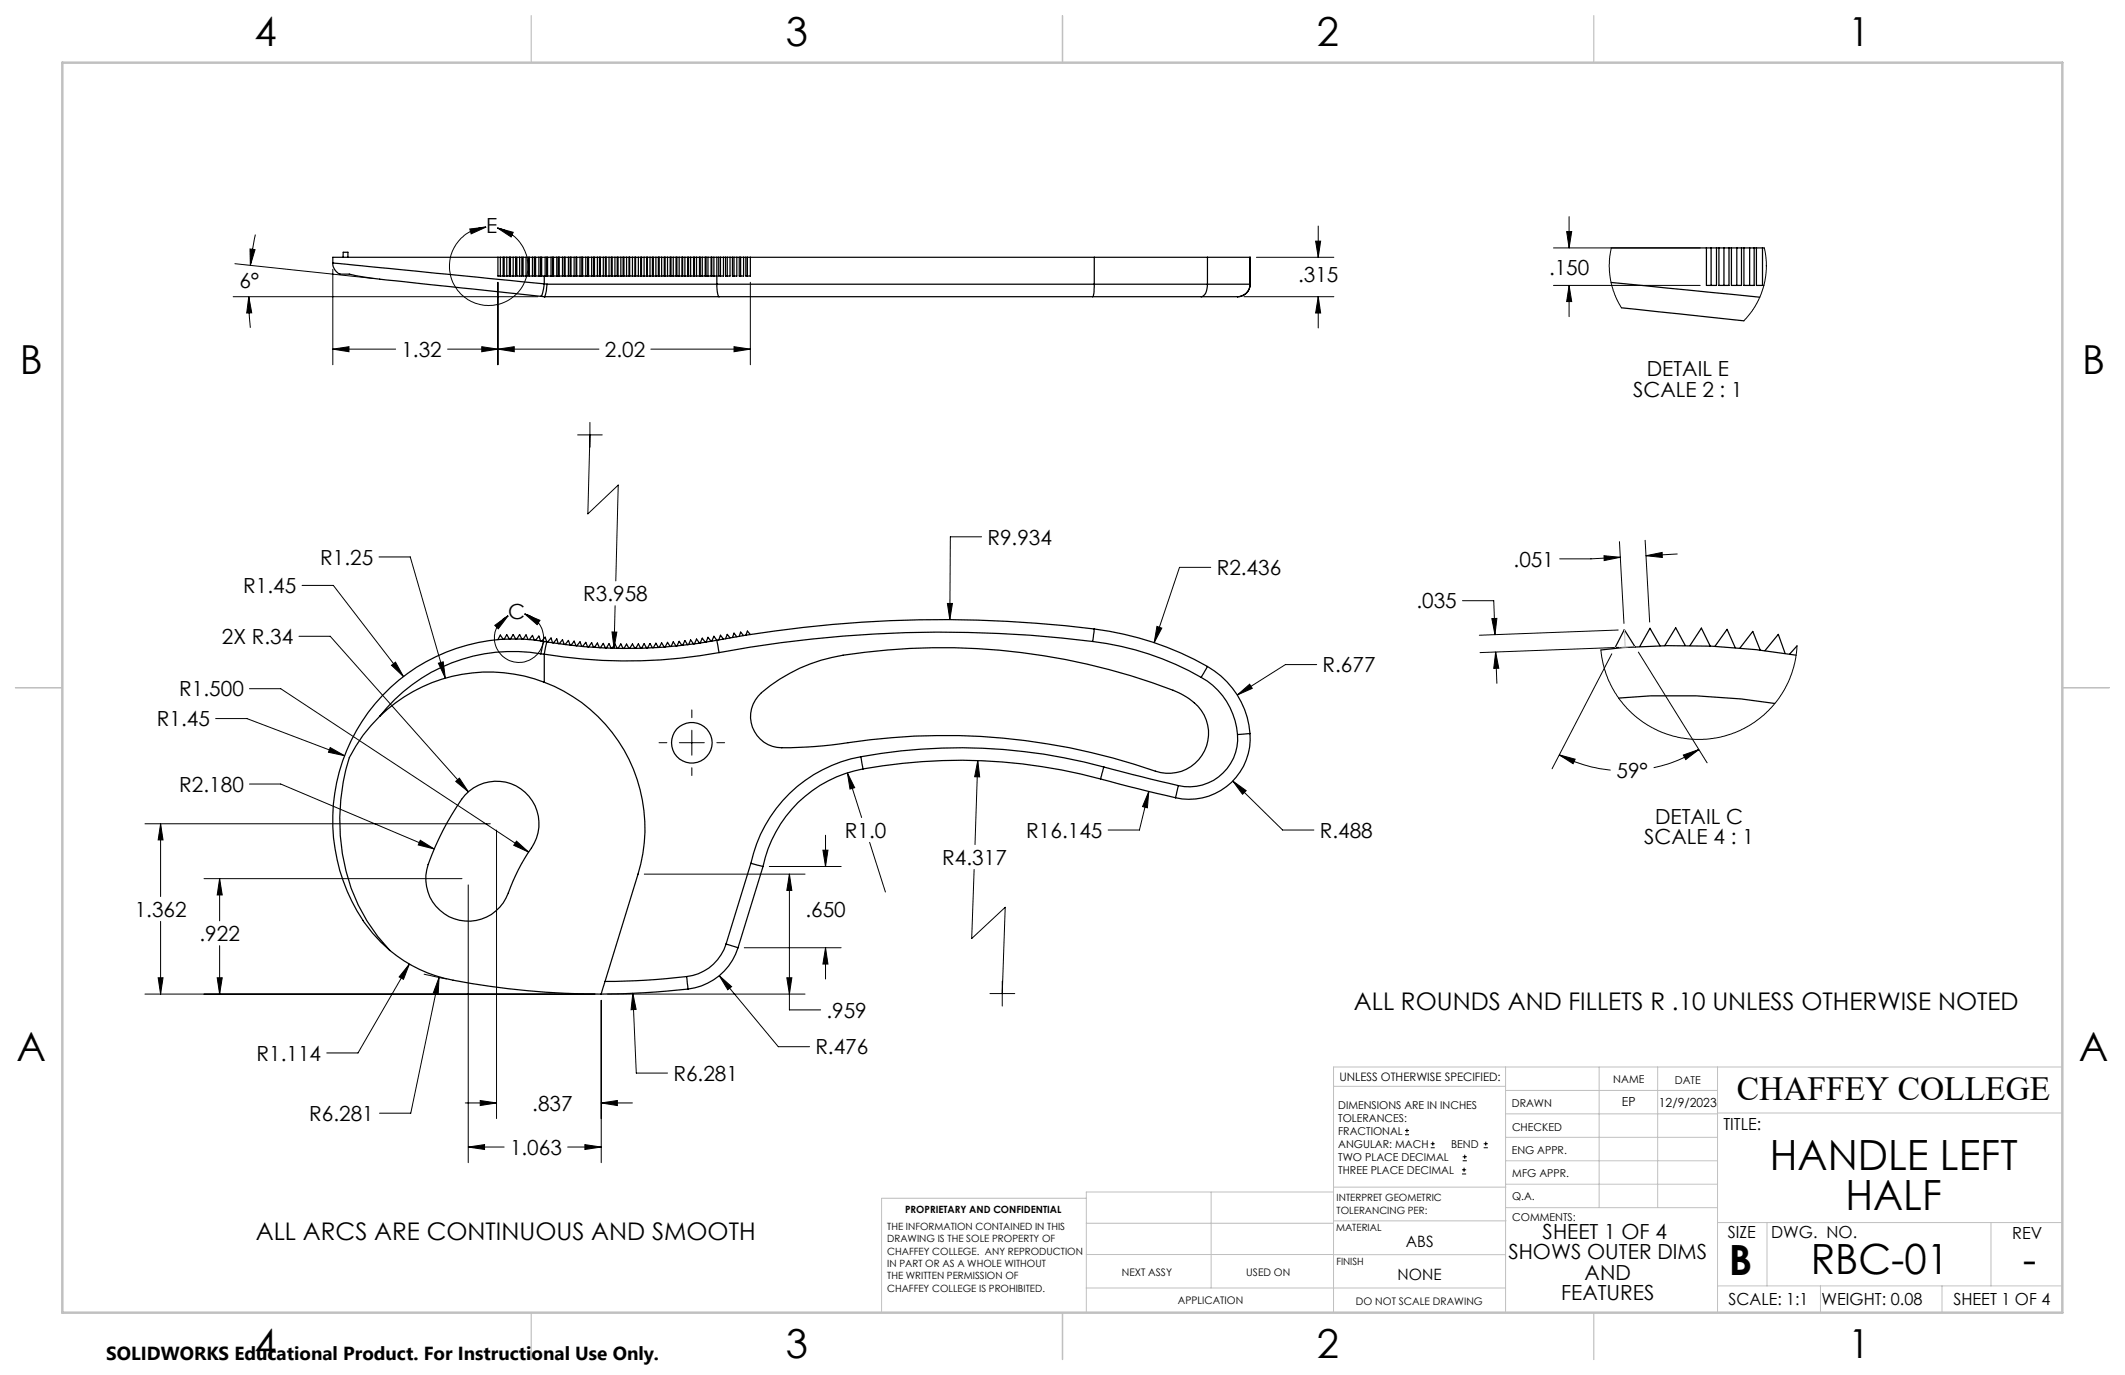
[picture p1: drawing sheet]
<svg xmlns="http://www.w3.org/2000/svg" width="432mm" height="279mm" viewBox="0 0 432 279" stroke-linecap="round" stroke-linejoin="round" font-family="sans-serif">
<g fill="none" stroke="#000" stroke-width=".25">
<path d="M67.6 53.4a2.57 2.57 0 0 0 1.5 2.3h1.9a187.1 187.1 0 0 0 18.7 2.4l20.2 2.1M67.6 53.4l43 4.3M69.7 52.3v-1h1v1M101.2 52.3h-33.6v1.1M101.2 52.3v3.8h1v-3.8M101.2 52.3h1M101.7 52.3v3.8M102.2 52.3h.2M102.4 52.3v3.8h1.1v-3.8M102.4 52.3h1.1M103 52.3v3.8M103.5 52.3h.2"/>
<path d="M103.7 52.3v3.8h1.1v-3.8M103.7 52.3h1.1M104.3 52.3v3.8M104.8 52.3h.2M105 52.3v3.8h1v-3.8M105 52.3h1M105.6 52.3v3.8M106 52.3h.3M106.3 52.3v3.8h1v-3.8M106.3 52.3h1M106.9 52.3v3.8M107.3 52.3h.3"/>
<path d="M107.6 52.3v3.8h1v-3.8M107.6 52.3h1M108.2 52.3v3.8M108.6 52.3h.2M108.8 52.3v3.8h1.1v-3.8M108.8 52.3h1.1M109.5 52.3v3.8M109.9 52.3h.2M110.1 52.3v3.8h1v-3.8M110.1 52.3h1M110.6 57.7a4.4 4.4 0 0 1-.7 2.5M110.6 56.1v1.6"/>
<path d="M110.6 57.7h.6M110.8 52.3v3.8M111.1 52.3h.2M111.2 57.7h34.5M111.2 57.7l-.1 .6a3.3 3.3 0 0 1-.5 2M111.3 52.3v3.8h1v-3.8M111.3 52.3h1M112 52.3v3.8M112.3 52.3h.2M112.5 52.3v3.8h1v-3.8M112.5 52.3h1M113.1 52.3v3.8"/>
<path d="M113.5 52.3h.1M113.6 52.3v3.8h1.1v-3.8M113.6 52.3h1.1M114.3 52.3v3.8M114.7 52.3h.1M114.8 52.3v3.8h1.1v-3.8M114.8 52.3h1.1M115.5 52.3v3.8M115.9 52.3h.1M116 52.3v3.8h1.1v-3.8M116 52.3h1.1M116.7 52.3v3.8"/>
<path d="M117.1 52.3h.1M117.2 52.3v3.8h1v-3.8M117.2 52.3h1M117.9 52.3v3.8M118.2 52.3h.2M118.4 52.3v3.8h1v-3.8M118.4 52.3h1M119 52.3v3.8M119.4 52.3h.2M119.6 52.3v3.8h1v-3.8M119.6 52.3h1M120.2 52.3v3.8"/>
<path d="M120.6 52.3h.2M120.8 52.3v3.8h1v-3.8M120.8 52.3h1M121.4 52.3v3.8M121.8 52.3h.2M122 52.3v3.8h1v-3.8M122 52.3h1M122.6 52.3v3.8M123 52.3h.2M123.2 52.3v3.8h1v-3.8M123.2 52.3h1M123.8 52.3v3.8"/>
<path d="M124.2 52.3h.2M124.4 52.3v3.8h1v-3.8M124.4 52.3h1M125 52.3v3.8M125.4 52.3h.2M125.6 52.3v3.8h1v-3.8M125.6 52.3h1M126.2 52.3v3.8M126.6 52.3h.2M126.8 52.3v3.8h1v-3.8M126.8 52.3h1M127.3 52.3v3.8"/>
<path d="M127.8 52.3h.2M128 52.3v3.8h1v-3.8M128 52.3h1M128.5 52.3v3.8M129 52.3h.2M129.2 52.3v3.8h1v-3.8M129.2 52.3h1M129.7 52.3v3.8M130.2 52.3h.2M130.4 52.3v3.8h1v-3.8M130.4 52.3h1M130.9 52.3v3.8"/>
<path d="M131.4 52.3h.2M131.6 52.3v3.8h1v-3.8M131.6 52.3h1M132.1 52.3v3.8M132.6 52.3h.2M132.8 52.3v3.8h1v-3.8M132.8 52.3h1M133.3 52.3v3.8M133.8 52.3h.1M133.9 52.3v3.8h1.1v-3.8M133.9 52.3h1.1M134.4 52.3v3.8"/>
<path d="M135 52.3h.1M135.1 52.3v3.8h1.1v-3.8M135.1 52.3h1.1M135.6 52.3v3.8M136.2 52.3h.1M136.3 52.3v3.8h1.1v-3.8M136.3 52.3h1.1M136.8 52.3v3.8M137.4 52.3h.1M137.5 52.3v3.8h1.1v-3.8M137.5 52.3h1.1M138 52.3v3.8"/>
<path d="M138.6 52.3h.1M138.7 52.3v3.8h1v-3.8M138.7 52.3h1M139.2 52.3v3.8M139.7 52.3h.2M139.9 52.3v3.8h1v-3.8M139.9 52.3h1M140.3 52.3v3.8M140.9 52.3h.2M141.1 52.3v3.8h1v-3.8M141.1 52.3h1M141.5 52.3v3.8"/>
<path d="M142.1 52.3h.2M142.3 52.3v3.8h1v-3.8M142.3 52.3h1M142.7 52.3v3.8M143.3 52.3h.2M143.5 52.3v3.8h1v-3.8M143.5 52.3h1M143.9 52.3v3.8M144.5 52.3h.1M144.6 52.3v3.8h1.1M144.6 52.3h1.1M145.1 52.3v3.8"/>
<path d="M145.7 57.7h76.7M145.7 52.3h.3M145.7 57.7a4 4 0 0 0 .4 2.6M145.7 52.3v5.4M146 52.3v3.8h1v-3.8M146 52.3h1M146.4 52.3v3.8M147 52.3h.4M147.4 52.3v3.8h.9v-3.8M147.4 52.3h.9M147.8 52.3v3.8M148.3 52.3h.5"/>
<path d="M148.8 52.3v3.8h.9v-3.8M148.8 52.3h.9M149.2 52.3v3.8M149.7 52.3h.5M150.2 52.3v3.8h.9v-3.8M150.2 52.3h.9M150.5 52.3v3.8M151.1 52.3h.5M151.6 52.3v3.8h.9v-3.8M151.6 52.3h.9M151.9 52.3v3.8M152.5 52.3h69.9"/>
<path d="M222.4 57.7a4.6 4.6 0 0 1-.4 2.6M222.4 57.7h23M222.4 52.3h23M222.4 52.3v5.4M245.4 57.7l-.4 1.8-.4 .6-.5 .2M245.4 57.7h8.6M245.4 52.3h8.6M245.4 52.3v5.4M254 57.7a2.53 2.53 0 0 1-2.5 2.6M254 52.3v5.4M254 57.7h.1M327.4 57.4l30.2 3"/>
<path d="M327.4 50.4h19.3M346.7 50.4v7.6h2.1v-7.6M346.7 50.4h2.1M347.7 50.4v7.6M348.8 50.4h.5M349.3 50.4v7.6h2v-7.6M349.3 50.4h2M350.3 50.4v7.6M351.3 50.4h.5M351.8 50.4v7.6h2.1v-7.6M351.8 50.4h2.1M352.9 50.4v7.6"/>
<path d="M353.9 50.4h.5M354.4 50.4v7.6h2v-7.6M354.4 50.4h2M355.5 50.4v7.6M356.4 50.4h.5M356.9 50.4v7.6h1.5M356.9 50.4h1.6M358.1 50.4v7.6M109.9 60.2l.7 .1M110.6 60.3h35.5M110.6 60.3h.1M146.1 60.3h75.9"/>
<path d="M222 60.3h22.1M244.1 60.3h7.4M329.5 62.5l24.9 2.7M102.2 129.9l-.5-.9-.5 1M103.5 129.9l-.5-.9-.6 .9M104.8 129.8l-.5-.9-.6 1M105 129.8l.6-.9 .4 1M106.3 129.9l.6-.9 .4 1M107.6 130l.6-.9 .4 1M108.8 130.1l.7-.8 .4 .9M109.9 132.9a34.3 34.3 0 0 0-32.7 12.7M109.9 132.9l.7 .1"/>
<path d="M110.1 130.3l.7-.8 .3 .9M110.6 130.4l-.3 .7-.4 1.8M110.6 138.6a31.7 31.7 0 0 0-33.4 7M110.6 138.6a31.7 31.7 0 0 1 19 39l-6.7 21.8M110.6 130.4a36.8 36.8 0 0 0-37.9 17.6 36.8 36.8 0 0 0 3 41.6l3.5 3.5M110.6 130.4l.6 .1M110.6 132.9v5.7M111.2 130.5l-.6 2.4M111.3 130.5l.7-.9 .3 1M112.5 130.6l.6-.8 .4 1M113.6 130.8l.7-.8 .4 1M114.8 131l.7-.9 .4 1"/>
<path d="M116 131.1l.7-.8 .4 .9M117.2 131.2l.7-.8 .3 .9M118.4 131.4l.6-.9 .4 .9M119.6 131.5l.6-.9 .4 1M120.8 131.6l.6-.9 .4 .9M122 131.6l.6-.9 .4 1M123.2 131.7l.6-.9 .4 .9M124.4 131.7l.6-.9 .4 1M125.6 131.8l.6-1 .4 1M126.8 131.8l.5-.9 .5 .9M128 131.8l.5-1 .5 1M130.2 131.7l-.5-.9-.5 1"/>
<path d="M131.4 131.7l-.5-.9-.5 .9M132.6 131.6l-.5-.8-.5 .9M133.8 131.6l-.5-.9-.5 .9M135 131.5l-.6-.9-.5 1M136.2 131.4l-.6-.9-.5 1M137.4 131.3l-.6-.9-.5 1M138.6 131.2l-.6-.9-.5 1M139.7 131l-.5-.8-.5 .9M140.9 130.8l-.6-.8-.4 1M142.1 130.7l-.6-.8-.4 .9M143.3 130.5l-.6-.8-.4 1M144.5 130.3l-.6-.8-.4 1"/>
<path d="M145.7 130.1a101 101 0 0 1-34.5 .4M145.7 130.1l.4 2.5M145.7 130.1l-.6-.8-.5 1M146.1 132.6a103.5 103.5 0 0 1-35.5 .3M147 129.9l-.6-.8-.3 .9M148.3 129.6l-.5-.7-.4 .9M149.7 129.4l-.5-.7-.4 .8M151.1 129.2l-.6-.8-.3 .9M152.5 128.9l-.6-.7-.3 .9M222 130.4a247.7 247.7 0 0 0-75.9 2.2M222 130.4a58.2 58.2 0 0 1 22.1 7.3M222.4 127.8a251.2 251.2 0 0 0-76.7 2.3"/>
<path d="M222.4 127.8l-.4 2.6M222.4 127.8a62.1 62.1 0 0 1 23 7.6M244.1 137.7a14.5 14.5 0 0 1 7.4 11.6M245.4 135.4l-1.3 2.3M245.4 135.4a17.2 17.2 0 0 1 8.6 13.6M325.3 132.1a143.2 143.2 0 0 1 39.7 1M332.2 131.4l-2.1-3.4-2 3.7M337.3 131.2l-2-3.5-2.1 3.7M342.4 131.2l-1.9-3.6-2.2 3.6M343.4 131.2l2.3-3.6 1.8 3.7M348.5 131.3l2.4-3.4 1.7 3.7M353.6 131.7l2.6-3.4 1.5 3.8"/>
<path d="M358.6 132.2l2.8-3.3 1.3 3.9M365.2 131.2l-1.5 1.7M77.2 145.6a30.8 30.8 0 0 0-6.2 8.4 41.9 41.9 0 0 0 1.8 29.9l1.8 3.2 2.1 3.2 2.5 2.8M154.7 140.8a33.2 33.2 0 0 1 16.6-7.7 130.3 130.3 0 0 1 68.8 7.9 8.9 8.9 0 0 1 5.3 9.5 8.1 8.1 0 0 1-10.6 6.2 131.5 131.5 0 0 0-65.8-5.3l-6.8 .5a12.8 12.8 0 0 1-6.1-.6 6.4 6.4 0 0 1-1.4-10.5zM174.9 153.8a28 28 0 0 0-22.3 21.6M174.9 153.8l.5 2.4M174.9 153.8a111.6 111.6 0 0 1 49.4 2.1M175.4 156.2a25.4 25.4 0 0 0-20.4 19.9M175.4 156.2a110 110 0 0 1 48.2 2.1M223.6 158.3l15.3 3.8M224.3 155.9l15.1 3.7M224.3 155.9l-.7 2.4"/>
<path d="M239.4 159.6l-.5 2.5M251.5 149.3a9.9 9.9 0 0 1-12.1 10.3M254 149l-2.5 .3M254 149a12.4 12.4 0 0 1-15.1 13.1M328.9 141.9a126.5 126.5 0 0 1 31.7 1M94.5 161.5a8.7 8.7 0 0 1 11.8-.9 8.7 8.7 0 0 1 1.7 11.7 42.8 42.8 0 0 0-5.2 10.2 8.6 8.6 0 0 1-11.1 4 8.6 8.6 0 0 1-4.7-10.8 54.1 54.1 0 0 1 7.5-14.2zM152.6 175.4l2.4 .7M152.6 175.4l-5.1 16.4M155 176.1l-5 16.5M79.2 193.1a27.9 27.9 0 0 0 12.9 6.1 161 161 0 0 0 30.1 2.8M122.9 199.4l-.7 2.6M139.5 198.4l.3 2.6"/>
<path d="M139.5 198.4a140 140 0 0 1-16.6 1M147.5 191.8a9.5 9.5 0 0 1-8 6.6M147.5 191.8l2.5 .8M150 192.6a12.1 12.1 0 0 1-10.2 8.4M139.8 201a170.6 170.6 0 0 1-17.6 1"/>
<circle cx="140.6" cy="150.9" r="4.1"/>
</g>
<g fill="none" stroke="#000" stroke-width=".2">
<path d="M47.7 53.6l28.2 3M50.8 50.6l1 .1-.9 3.2zM51.9 47.7l-1 6.2M67.6 54.7v19.4M95.5 46.5l3.3-.4-3.1 1.4zM98.8 46.1a8 8 0 0 0-6.5 11.8 8 8 0 0 0 13.4 1 8 8 0 0 0-4.6-12.6M101.1 46.3l3.2 .9-.4 1zM101.2 57.4v16.7M152.5 57.4v16.7M255.3 52.3h15.7M267.3 49h1.1l-.5 3.3zM267.9 45.9v6.4"/>
<path d="M315.7 50.4h29.8M315.7 58h29.8M318.3 47.1h1.1l-.6 3.3zM318.8 58l.6 3.3h-1.1zM318.8 44v6.4M318.8 58v6.3M327.4 50.4l-.4 3.3 .3 3.3 .9 3 1.3 2.5M358.5 50.4l.4 2.2v2.3l-.4 3-.7 2-.8 1.8-.9 1.4-1.7 2.1M47.4 60.3h61.9M50.6 60.3l.6 3.3h-1.1zM50.6 60.3l.3 6.3M67.6 70.9l3.3-.5v1.1z"/>
<path d="M67.6 70.9h12.8M90.9 70.9h30.8M97.9 70.4l3.3 .5-3.3 .6zM101.2 70.9l3.3-.5v1.1zM132.3 70.9h20.2M149.2 70.4l3.3 .5-3.3 .6zM252.8 60.3h18.2M267.9 60.3l.5 3.3h-1.1zM267.9 60.3v6.3M117.4 88.4h5M119.9 88.4l-.4 16 6.1-5.8-.5 19.4M119.9 85.8v5.1"/>
<path d="M61.4 119h6.3l14.3 18.5M77 113.2h6.4l7.1 24.6M199.5 109.1h-6.4l-.1 16.8M246 115.3h-6.3l-5.2 15.3M325.9 112.9l3.3 .3-3.2 .7zM329.1 110.1l.9 16.6M329.2 113.2l-5.9 .4h-6.4M334.3 109.8l.9 16.6M334.5 112.9l3.2-.6 .1 1zM340.8 112.6l-6.3 .3M50.7 139.9h6.3l50.4 33.2M60.7 129.3h6.4l28.1 31.6"/>
<path d="M79.6 135.2l.8-.7 1.6 3zM89.1 134.8l1-.3 .4 3.3zM100.5 127.1l2.8-2-2.1 2.7zM106.6 124.7a5 5 0 0 1 3.2 7.4 5 5 0 0 1-8 .9 5 5 0 0 1 1.5-7.9M106.6 124.7l3.1 1.3-.6 .9zM124.4 128.4h.9l-.5 3.3zM125 123.1l-.2 8.6M192.5 122.6h1l-.5 3.3zM235.1 127.3l1 .3-1.6 3zM267.5 135h-6.3l-9.8 6.2M297.2 122.1h6.3l.3 6.9M303.1 125.7h1.1l-.4 3.3z"/>
<path d="M303.9 132.5l.7 3.3h-1.1zM303.9 132.5l.3 6.4M327.5 132.9l-12.1 23.3M328.8 128l-28.2 1.1M328.9 131.6l-28.2 1M332.9 132.5l14 22.5M365.2 131.2l-.5 3.6-1.4 3.9-1.8 3.1-2.6 3-3.1 2.4-3.3 1.7-2.8 .9-3.7 .4-3.6-.1-3.8-.9-3.2-1.5-3.3-2.3-1.5-1.5-1.3-1.5-2-3.1-1.4-3.7-.6-3.5M43.8 146h6.4l19.8 7.6M50.7 159.3h6.3l31.2 13.2M67.1 151.9l2.9 1.7-3.3-.7zM92.6 158.8l.7-.7 1.9 2.8zM133.9 150.9h1.6"/>
<path d="M138 150.9h5.1M140.6 144.3v1.5M140.6 148.4v5.1M140.6 156v1.6M145.7 150.9h1.5M172.2 157.1l1.5 3-1 .2zM172.2 157.1l2.9 9M198.7 154.6l.4 3.3-1.1-.1zM198.7 154.6l-.6 17M250.5 158.7l2.7 2-.7 .7zM250.5 158.7l10.1 10h6.4M251.4 141.2l2.5-2.2 .6 .9z"/>
<path d="M316.8 153.4l3.3 .9-.4 .9zM316.8 153.4a29.1 29.1 0 0 0 10.5 3.1M342.1 153.4l3.1-1.1-2.7 2zM345.2 152.3l-.6 .4a27.8 27.8 0 0 1-8.6 3.3M29.5 167.4h70.1M32.6 167.4l.5 3.3h-1zM32.6 167.4v14.8M41.5 178.5h52.4M44.6 178.5l.6 3.4h-1.1zM44.6 178.5v8.6M85.4 170.7l2.8 1.8-3.2-.8zM95.1 179.8v56.5"/>
<path d="M100.9 168.7v58.6M105 170.9l2.4 2.2-3-1.3zM130.9 177.6h32.7M156.3 176.1h14.6M160.4 177.6l.5 3.3h-1zM160.4 177.6v27.6h6.4M167.2 172.8h1l-.5 3.3zM167.7 169.7v6.4M176.7 171.2l3.2 10.1M197.9 176.7l-.5 14 6.9-6.3-.6 17.5M233.4 160.8l-.2 3.3-1-.2zM233.4 160.8l-1.9 7.9h-6.3"/>
<path d="M32.1 198.7h1l-.5 3.3zM32.6 187.2v14.8M44.1 198.7h1.1l-.6 3.3zM44.6 192.2v9.8M83.2 195.9l-1.2 3.1-.9-.5zM83.2 195.9l-10.5 18.1h-6.3M86.1 197.9l4.7 1M89.2 198.6l-.2 3.4-.9-.2zM89.2 198.6l-5.7 27.6h-6.4M146.2 198.3l2.5 2.2-.8 .6zM146.2 198.3l12 14.4h6.3M151.2 192.6h19.7"/>
<path d="M159.9 198.7h1l-.5 3.3zM167.7 192.6l.5 3.3h-1zM167.7 192.6v6.3M203.7 199.4v5M29.5 202h91.4M122.2 203.3v33M123.4 202h40.2M128.6 201.8l.7 3.3-1.1 .1zM128.6 201.8l.7 16.3h6.3M201.2 201.9h5M94.5 224.1h6.4M95.1 233.1l3.4-.5v1z"/>
<path d="M95.1 233.1h7.3M97.6 223.6l3.3 .5-3.3 .5zM115.4 233.1h6.8M118.9 232.6l3.3 .5-3.3 .5zM122.2 224.1l3.2-.5v1zM122.2 224.1h6.3M285.5 230.6h.8M285.5 229.7h.8M285.9 229.3v.9M290.7 233.2h.8M290.7 232.4h.8M291.1 232v.8"/>
<path d="M297.1 238.5h.8M297.1 237.7h.8M297.2 235.9h.9M297.2 235.1h.9M297.5 237.3v.8M297.6 234.6v.9M301.5 233.2h.8M301.5 232.4h.8M301.9 232v.8"/>
</g>
<path d="M332.2 131.4l-4 .2" fill="none" stroke="#c0c0c0" stroke-width=".2" stroke-dasharray="15.2 1.3 1.3 1.3" stroke-dashoffset="15.1"/>
<path d="M330.1 127.9l.1 3.6" fill="none" stroke="#c0c0c0" stroke-width=".2" stroke-dasharray="15.2 1.3 1.3 1.3"/>
<g fill="none" stroke="#c0c0c0" stroke-width=".2">
<path d="M305.9 216.8v49.9M324.9 216.8v28.6M336.8 216.8v28.6M349 216.8v49.9M419.1 216.8h-148.1v49.9M271 220.7h34.9M305.9 231.1h43.1M305.9 226.3h43.1M305.9 221.6h43.1M305.9 235.9h43.1M349 226.2h70.1M220.7 248.6h50.3"/>
<path d="M220.7 254.9h50.3M220.7 243.5h-41.6v23.2M246.1 242.2v19.5M271 255h34.9M271 248.1h35M271 242.2h-50.3v24.5M271 241.2h35M305.9 240.6h43.1M306 245.4h43M349 248.4h70.1M359.1 248.4v12.9M404.6 248.4v12.9"/>
<path d="M220.7 261.7h85.2M349 261.3h70.1M369.9 261.3v5.4M394.6 261.3v5.4"/>
</g>
<path d="M108 3.2v9.5M215.9 3.2v9.5M323.8 3.2v9.5M3.1 139.7h9.6M419.1 139.7h9.5M108 266.7v9.6M215.9 266.7v9.6M323.8 266.7v9.6" fill="none" stroke="#c0c0c0" stroke-width=".25"/>
<path d="M12.7 12.7h406.4v254h-406.4z" fill="none" stroke="#c0c0c0" stroke-width=".5"/>
<g fill="#000">
<path d="M79.6 135.2l2.4 2.3-1.6-3zM124.4 128.4l.4 3.3 .5-3.3zM172.2 157.1l.5 3.2 1-.2zM198.7 154.6l-.7 3.2 1.1 .1zM233.4 160.8l-1.2 3.1 1 .2zM250.5 158.7l2 2.7 .7-.7zM251.4 141.2l3.1-1.3-.6-.9zM235.1 127.3l-.6 3.3 1.6-3zM192.5 122.6l.5 3.3 .5-3.3zM146.2 198.3l1.7 2.8 .8-.6zM128.6 201.8l-.4 3.4 1.1-.1zM89.2 198.6l-1.1 3.2 .9 .2zM83.2 195.9l-2.1 2.6 .9 .5zM67.1 151.9l-.4 1 3.3 .7zM89.1 134.8l1.4 3-.4-3.3zM167.2 172.8h1l-.5 3.3zM167.7 192.6l.5 3.3h-1zM160.4 177.6l.5 3.3h-1zM159.9 198.7h1l-.5 3.3zM44.1 198.7h1.1l-.6 3.3zM44.6 178.5l.6 3.4h-1.1zM118.9 232.6l3.3 .5-3.3 .5zM95.1 233.1l3.4-.5v1zM32.1 198.7h1l-.5 3.3zM32.6 167.4l.5 3.3h-1zM92.6 158.8l2.6 2.1-1.9-2.8zM122.2 224.1l3.2-.5v1zM97.6 223.6l3.3 .5-3.3 .5zM85.4 170.7l-.4 1 3.2 .8zM105 170.9l-.6 .9 3 1.3zM267.3 49h1.1l-.5 3.3zM267.9 60.3l.5 3.3h-1.1zM50.8 50.6l1 .1-.9 3.2zM50.6 60.3l.6 3.3h-1.1zM67.6 70.9l3.3-.5v1.1zM97.9 70.4l3.3 .5-3.3 .6zM101.2 70.9l3.3-.5v1.1zM149.2 70.4l3.3 .5-3.3 .6zM316.8 153.4l3.3 .9-.4 .9zM342.1 153.4l3.1-1.1-2.7 2zM318.3 47.1h1.1l-.6 3.3zM318.8 58l.6 3.3h-1.1z"/>
<path d="M100.5 127.1l2.8-2-2.1 2.7zM106.6 124.7l3.1 1.3-.6 .9zM95.5 46.5l3.3-.4-3.1 1.4zM101.1 46.3l3.2 .9-.4 1z"/>
<path d="M303.1 125.7h1.1l-.4 3.3zM303.9 132.5l.7 3.3h-1.1zM325.9 112.9l3.3 .3-3.2 .7zM334.5 112.9l3.2-.6 .1 1z"/>
</g>
<g font-size="8.5">
<text x="359.6" y="237.7">HANDLE LEFT</text>
<text x="375" y="245.8">HALF</text>
<text x="351.3" y="259">B</text>
<text x="367.9" y="258.9">RBC-01</text>
<text x="411.1" y="258.9">-</text>
</g>
<g font-size="8.1">
<text x="51.7" y="9.3">4</text>
<text x="159.7" y="9.3">3</text>
<text x="267.6" y="9.3">2</text>
<text x="375.6" y="9.3">1</text>
<text x="4" y="76">B</text>
<text x="423.1" y="76">B</text>
<text x="3.3" y="215.7">A</text>
<text x="422.4" y="215.7">A</text>
<text x="51.7" y="276">4</text>
<text x="159.7" y="276">3</text>
<text x="267.6" y="276">2</text>
<text x="375.6" y="276">1</text>
</g>
<text font-size="6.9" x="352.9" y="223.6">CHAFFEY COLLEGE</text>
<g font-size="4.9">
<text x="275.1" y="205.2">ALL ROUNDS AND FILLETS R .10 UNLESS OTHERWISE NOTED</text>
<text x="52" y="252">ALL ARCS ARE CONTINUOUS AND SMOOTH</text>
</g>
<g font-size="4.2">
<text x="98.8" y="47.3">E</text>
<text x="48.6" y="58.5">6°</text>
<text x="263.8" y="57.4">.315</text>
<text x="314.8" y="55.8">.150</text>
<text x="81.6" y="72.5">1.32</text>
<text x="122.9" y="72.5">2.02</text>
<text x="334.6" y="76.4">DETAIL E</text>
<text x="331.8" y="80.6">SCALE 2 : 1</text>
<text x="200.6" y="110.7">R9.934</text>
<text x="65.1" y="114.8">R1.25</text>
<text x="247.2" y="116.9">R2.436</text>
<text x="307.6" y="115.2">.051</text>
<text x="49.4" y="120.5">R1.45</text>
<text x="103.3" y="125.8">C</text>
<text x="118.5" y="122.1">R3.958</text>
<text x="287.8" y="123.6">.035</text>
<text x="45.1" y="130.9">2X R.34</text>
<text x="268.7" y="136.6">R.677</text>
<text x="36.4" y="141.5">R1.500</text>
<text x="31.9" y="147.6">R1.45</text>
<text x="36.4" y="160.9">R2.180</text>
<text x="328.5" y="158.2">59°</text>
<text x="336.3" y="167.4">DETAIL C</text>
<text x="171.7" y="170.2">R1.0</text>
<text x="208.5" y="170.2">R16.145</text>
<text x="268.2" y="170.2">R.488</text>
<text x="334.1" y="171.5">SCALE 4 : 1</text>
<text x="191.5" y="175.7">R4.317</text>
<text x="27.4" y="186.3">1.362</text>
<text x="40.5" y="191.2">.922</text>
<text x="163.7" y="186.3">.650</text>
<text x="167.9" y="206.8">.959</text>
<text x="52.1" y="215.5">R1.114</text>
<text x="165.7" y="214.3">R.476</text>
<text x="136.8" y="219.6">R6.281</text>
<text x="62.8" y="227.8">R6.281</text>
<text x="108.2" y="225.7">.837</text>
<text x="103.6" y="234.7">1.063</text>
<text x="313.5" y="251.7">SHEET 1 OF 4</text>
<text x="306.5" y="255.9">SHOWS OUTER DIMS</text>
<text x="322" y="260.1">AND</text>
<text x="317.2" y="264.2">FEATURES</text>
</g>
<text font-size="3.8" x="21.6" y="276.3">SOLIDWORKS Educational Product. For Instructional Use Only.</text>
<g font-size="3.4">
<text x="350.2" y="229.5">TITLE:</text>
<text x="351.1" y="251.6">SIZE</text>
<text x="359.9" y="251.6">DWG. NO.</text>
<text x="408.9" y="251.7">REV</text>
<text x="351.2" y="265.2">SCALE: 1:1</text>
<text x="370.1" y="265.3">WEIGHT: 0.08</text>
<text x="396.9" y="265.2">SHEET 1 OF 4</text>
</g>
<g font-size="3.2">
<text x="285.7" y="253.3">ABS</text>
<text x="284" y="260.1">NONE</text>
</g>
<g font-size="2.5">
<text x="329.6" y="224.8">EP</text>
<text x="337.1" y="224.9">12/9/2023</text>
</g>
<text font-size="2.4" x="272.2" y="219.7">UNLESS OTHERWISE SPECIFIED:</text>
<g font-size="2.2">
<text x="327.8" y="220.1">NAME</text>
<text x="340.3" y="220.2">DATE</text>
<text x="271.9" y="225.3">DIMENSIONS ARE IN INCHES</text>
<text x="271.9" y="227.9">TOLERANCES:</text>
<text x="307.2" y="224.9">DRAWN</text>
<text x="271.9" y="230.6">FRACTIONAL</text>
<text x="271.9" y="233.2">ANGULAR: MACH</text>
<text x="294.9" y="233.2">BEND</text>
<text x="307.3" y="229.8">CHECKED</text>
<text x="271.9" y="235.9">TWO PLACE DECIMAL</text>
<text x="271.9" y="238.5">THREE PLACE DECIMAL</text>
<text x="307.2" y="234.5">ENG APPR.</text>
<text x="307.3" y="239.2">MFG APPR.</text>
<text x="307.3" y="243.9">Q.A.</text>
<text x="307.3" y="248.1">COMMENTS:</text>
</g>
<g font-size="2.1">
<text x="227.9" y="259.2">NEXT ASSY</text>
<text x="253.3" y="259.2">USED ON</text>
<text x="239.3" y="265">APPLICATION</text>
<text x="275.5" y="265.1">DO NOT SCALE DRAWING</text>
</g>
<g font-size="2">
<text x="271.6" y="244.1">INTERPRET GEOMETRIC</text>
<text x="180.3" y="249.9">THE INFORMATION CONTAINED IN THIS</text>
<text x="183.9" y="246.4">PROPRIETARY AND CONFIDENTIAL</text>
<text x="271.5" y="250.2">MATERIAL</text>
<text x="271.6" y="246.6">TOLERANCING PER:</text>
<text x="180.3" y="252.4">DRAWING IS THE SOLE PROPERTY OF</text>
<text x="180.3" y="254.9">CHAFFEY COLLEGE. ANY REPRODUCTION</text>
<text x="180.3" y="257.4">IN PART OR AS A WHOLE WITHOUT</text>
<text x="271.5" y="257">FINISH</text>
<text x="180.3" y="260">THE WRITTEN PERMISSION OF</text>
<text x="180.3" y="262.5">CHAFFEY COLLEGE IS PROHIBITED.</text>
</g>
</svg>
